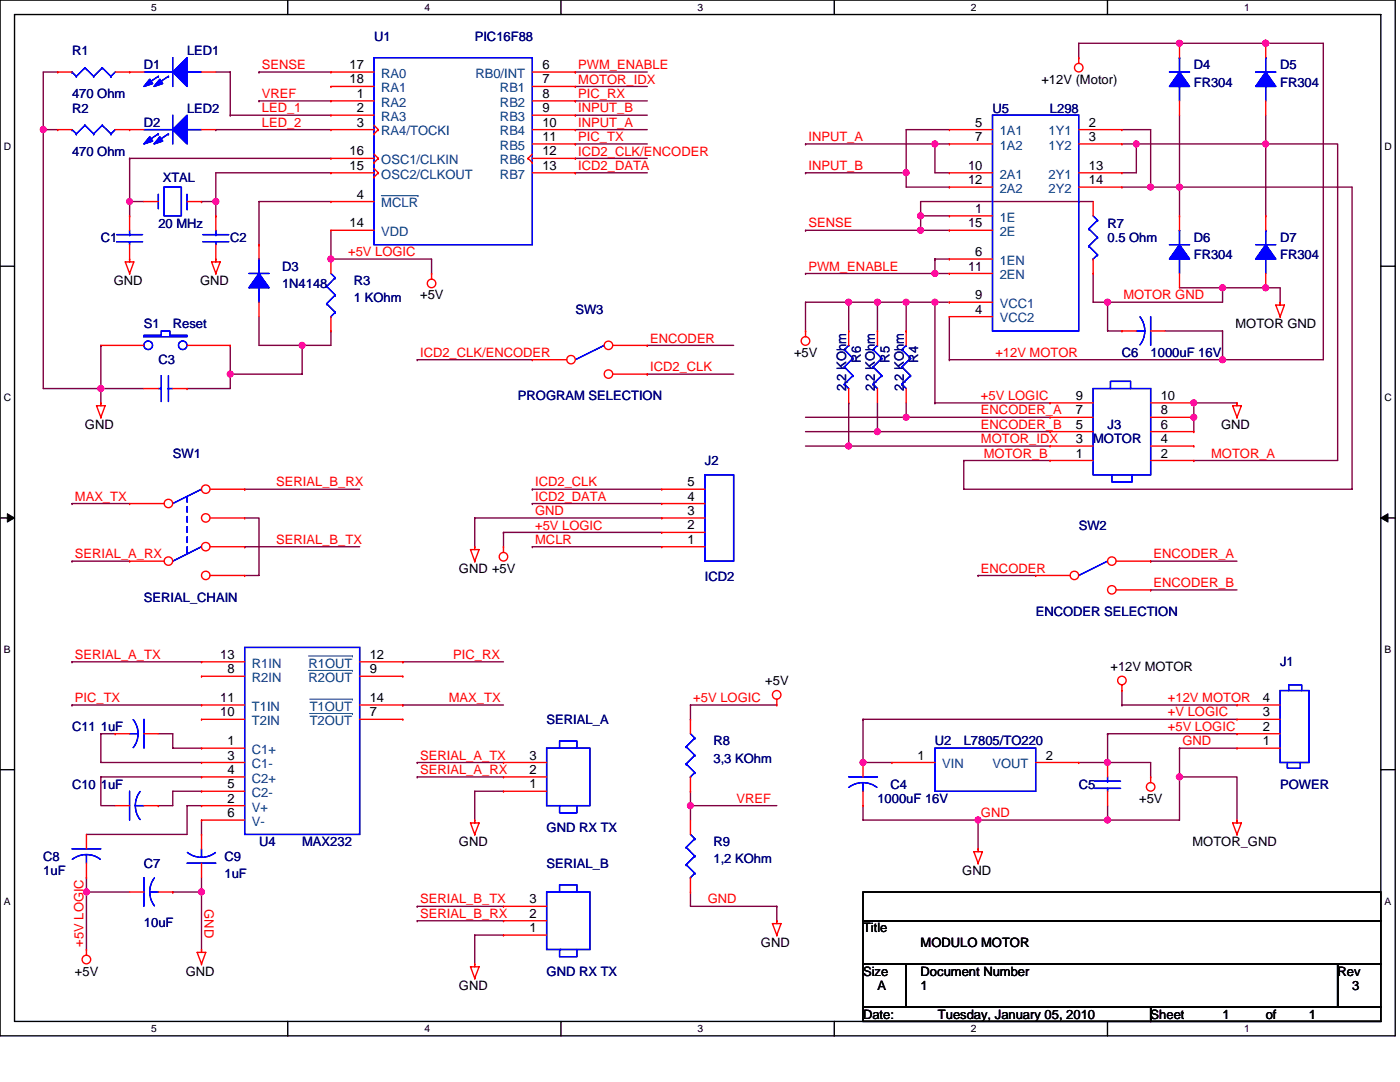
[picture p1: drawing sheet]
<svg xmlns="http://www.w3.org/2000/svg" width="279mm" height="216mm" viewBox="0 0 279 216" stroke-linecap="round" stroke-linejoin="round" font-family="sans-serif">
<path d="M0 0h278.4v206.7h-278.4zM2.9 2.9h272.7v200.9h-272.7z" fill="none" stroke="#000" stroke-width=".28"/>
<g fill="#fff">
<path d="M30.2 .3h1.1v2.3h-1.1z"/>
<path d="M30.2 204.1h1.1v2.3h-1.1z"/>
</g>
<path d="M57.4 0v2.9M57.4 203.8v2.9" fill="none" stroke="#000" stroke-width=".28"/>
<g fill="#fff">
<path d="M84.7 .3h1.1v2.3h-1.1z"/>
<path d="M84.7 204.1h1.1v2.3h-1.1z"/>
</g>
<path d="M112 0v2.9M112 203.8v2.9" fill="none" stroke="#000" stroke-width=".28"/>
<g fill="#fff">
<path d="M139.2 .3h1.2v2.3h-1.2z"/>
<path d="M139.2 204.1h1.2v2.3h-1.2z"/>
</g>
<path d="M166.5 0v2.9M166.5 203.8v2.9" fill="none" stroke="#000" stroke-width=".28"/>
<g fill="#fff">
<path d="M193.8 .3h1.1v2.3h-1.1z"/>
<path d="M193.8 204.1h1.1v2.3h-1.1z"/>
</g>
<path d="M221 0v2.9M221 203.8v2.9" fill="none" stroke="#000" stroke-width=".28"/>
<g fill="#fff">
<path d="M248.3 .3h1.1v2.3h-1.1z"/>
<path d="M248.3 204.1h1.1v2.3h-1.1z"/>
<path d="M.7 28h1.5v2.3h-1.5z"/>
<path d="M276.3 28h1.5v2.3h-1.5z"/>
<path d="M.7 78.2h1.5v2.3h-1.5z"/>
<path d="M276.3 78.2h1.5v2.3h-1.5z"/>
</g>
<path d="M0 53.1h2.9M275.6 53.1h2.8" fill="none" stroke="#000" stroke-width=".28"/>
<g fill="#fff">
<path d="M.7 128.5h1.4v2.2h-1.4z"/>
<path d="M276.3 128.5h1.4v2.2h-1.4z"/>
</g>
<path d="M0 103.4h2.9M275.6 103.4h2.8" fill="none" stroke="#000" stroke-width=".28"/>
<path d="M1.5 102.5l1.4 .9-1.4 .8zM275.6 103.4l1.4-.9v1.7z" fill="#000" stroke="#000" stroke-width=".2"/>
<g fill="#fff">
<path d="M.7 178.7h1.4v2.3h-1.4z"/>
<path d="M276.3 178.7h1.4v2.3h-1.4z"/>
</g>
<path d="M0 153.6h2.9M275.6 153.6h2.8M172.2 178h103.4v5.7h-103.4zM172.2 183.7h103.4v8.6h-103.4zM172.2 192.3h8.6v8.6h-8.6zM180.8 192.3h86.2v8.6h-86.2zM267 192.3h8.6v8.6h-8.6zM172.2 200.9h57.4v2.9h-57.4zM229.6 200.9h46v2.9h-46z" fill="none" stroke="#000" stroke-width=".28"/>
<g fill="none" stroke="#800040" stroke-width=".28">
<path d="M11.5 14.4h-2.9v11.5M43.1 14.4h2.9v8.6M51.7 14.4h.1M51.7 14.4h14.3M114.8 14.4h.1M114.8 17.3h.1M114.8 14.4h14.4M114.8 17.3h14.4M235.4 8.6h28.7v63.2h-74.6M235.4 8.6h.1M235.4 8.6h-20.1v2.9M252.6 8.6h.1"/>
<path d="M8.6 25.9v51.6h11.5v2.9M8.6 25.9h.1M8.6 25.9h2.9M25.9 31.6h40.1M25.9 31.6v8.6h2.8M25.9 31.6h.1M43.1 25.9h.1M43.1 25.9h22.9M46 23h.1M46 23h20M51.7 20.1h.1M51.7 20.1h14.3"/>
<path d="M66 34.5h-22.9v5.7M114.8 20.1h.1M114.8 23h.1M114.8 25.9h.1M114.8 28.7h.1M114.8 31.6h.1M114.8 34.5h.1M114.8 20.1h14.4M114.8 23h14.4M114.8 25.9h14.4M114.8 28.7h14.4M114.8 31.6h14.4"/>
<path d="M114.8 34.5h14.4M160.8 34.5h.1M160.8 28.7h.1M160.8 28.7h25.8M160.8 34.5h20M180.8 34.5v2.8h8.7M186.6 28.7h2.9M186.6 28.7v5.8h2.9M189.5 25.9h-8.7v8.6M223.9 25.9h5.7v11.4M223.9 37.3h5.7M223.9 28.7h2.9"/>
<path d="M226.8 28.7v5.8h-2.9M226.8 28.7h.1M226.8 28.7h25.8M229.6 37.3h40.2v60.3h-77.5v-5.7M229.6 37.3h.1M235.4 37.3v5.8M235.4 23v14.3M235.4 37.3h.1M252.6 28.7h14.4v63.2h-28.7M252.6 28.7v14.4M252.6 23v5.7M25.9 40.2v2.9"/>
<path d="M40.2 40.2h.1M40.2 40.2h2.9M43.1 40.2v2.9M66 46v5.7M66 51.7h20.1v2.9M66 40.2h-14.3v8.6M66 51.7h.1M160.8 54.6h.1M160.8 46h.1M160.8 46h28.7M160.8 54.6h25.8M183.7 43.1h.1"/>
<path d="M183.7 46h.1M183.7 43.1v2.9M183.7 43.1h5.8M186.6 51.7h2.9M186.6 51.7h.1M186.6 54.6h2.9M186.6 51.7v2.9M218.2 40.2h-34.5v2.9M218.2 54.6v5.7h2.8M235.4 57.4h8.6M244 57.4v2.9h-23M244 57.4h8.6"/>
<path d="M252.6 57.4h.1M252.6 57.4h2.9v2.9M20.1 68.9v8.6h8.6M20.1 68.9h.1M46 74.7v2.8h-8.7M46 74.7h.1M46 68.9v5.8M51.7 63.2v5.7h8.6v5.8h-14.3M60.3 68.9h.1M66 66v2.9h-5.7M83.3 71.8h.1M83.3 71.8h22.9"/>
<path d="M129.2 68.9h.1M129.2 74.7h.1M129.2 68.9h17.2M129.2 74.7h17.2M169.4 60.3h.1M169.4 60.3h5.7M169.4 60.3h-8.6v5.7M169.4 60.3v5.7M175.1 60.3h.1M175.1 60.3h5.7v5.7M175.1 60.3v5.7M180.8 60.3h.1"/>
<path d="M180.8 60.3h5.8M186.6 60.3h2.9M186.6 60.3h.1M186.6 60.3v20.1M189.5 63.2v8.6M189.5 71.8h.1M221 60.3h.1M221 60.3v5.7h2.9M232.5 66h11.5v5.8M244 71.8h.1M48.8 97.6h.1M48.8 97.6h23"/>
<path d="M106.2 97.6h.1M106.2 97.6h25.9M160.8 89h8.6M160.8 86.1h14.3M160.8 83.3h20M169.4 89h.1M169.4 80.4h.1M169.4 89h40.1M169.4 80.4v8.6M175.1 86.1h.1M175.1 80.4v5.7M175.1 86.1h34.4"/>
<path d="M180.8 83.3h.1M180.8 80.4v2.9M180.8 83.3h28.7M186.6 80.4h.1M186.6 80.4h22.9M192.3 91.9h.1M192.3 91.9h17.2M238.3 91.9h.1M238.3 83.3h.1M238.3 80.4h.1M238.3 80.4h8.6M238.3 80.4v5.7"/>
<path d="M14.4 100.5h.1M14.4 112h.1M14.4 100.5h11.5M14.4 112h11.5M48.8 109.1h.1M48.8 103.4h2.9v11.4h-2.9M48.8 109.1h23M94.7 103.4v5.7M94.7 103.4h.1M94.7 103.4h37.4M100.5 106.2h.1M100.5 106.2v2.9"/>
<path d="M100.5 106.2h31.6M106.2 100.5h.1M106.2 109.1h.1M106.2 100.5h25.9M106.2 109.1h25.9M195.2 114.8h.1M195.2 114.8h11.5M229.6 112h.1M229.6 117.7h.1M229.6 112h17.3M229.6 117.7h17.3M14.4 132.1h.1"/>
<path d="M14.4 132.1h25.8M80.4 132.1h.1M80.4 132.1h20.1M223.9 137.8v2.9M14.4 140.7h.1M14.4 140.7h25.8M23 146.4h-2.9v5.7h20.1M31.6 146.4h2.9v2.9h5.7M40.2 157.9h-5.7v2.9h-2.9M40.2 155h-20.1v5.8h2.9M80.4 140.7h.1M80.4 140.7h20.1"/>
<path d="M83.3 152.1h.1M83.3 155h.1M83.3 152.1h17.2M83.3 155h17.2M100.5 157.9h-5.8v5.7M137.8 157.9v2.9M137.8 143.5h.1M155 140.7h-17.2v2.8M172.2 143.5h.1M172.2 143.5v8.6h5.8M172.2 143.5h74.7M215.3 152.1h5.7"/>
<path d="M221 146.4h.1M221 152.1h8.6v2.9M221 146.4h25.9M221 146.4v5.7M223.9 140.7h.1M223.9 140.7h23M235.4 155v8.6h-14.4M235.4 155h.1M235.4 149.3h.1M235.4 149.3v5.7h11.5v8.6M235.4 149.3h11.5M17.3 178h.1"/>
<path d="M17.3 175.1v2.9h8.6M17.3 178v11.5M34.5 178h.1M34.5 178h5.7M40.2 163.6v2.9M40.2 160.8h-2.9v5.7h-20M40.2 178h.1M40.2 175.1v2.9M40.2 178v11.5M137.8 178v2.8h17.2M137.8 160.8h.1M137.8 160.8v2.8"/>
<path d="M137.8 160.8h17.2M172.2 160.8v2.8h23M195.2 163.6v5.8M195.2 163.6h.1M195.2 163.6h25.8M221 160.8v2.8M83.3 180.8h.1M83.3 183.7h.1M83.3 180.8h17.2M83.3 183.7h17.2M100.5 186.6h-5.8v5.7M155 180.8h.1"/>
<path d="M155 183.7h.1M155 180.8v2.9"/>
</g>
<g fill="#f0f" stroke="#f0f" stroke-width=".28">
<circle cx="25.9" cy="40.2" r=".57"/>
<circle cx="43.1" cy="40.2" r=".57"/>
<circle cx="60.3" cy="68.9" r=".57"/>
<circle cx="66" cy="51.7" r=".57"/>
<circle cx="45.9" cy="74.6" r=".57"/>
<circle cx="20.1" cy="77.5" r=".57"/>
<circle cx="8.6" cy="25.9" r=".57"/>
<circle cx="172.2" cy="152.1" r=".57"/>
<circle cx="221" cy="163.6" r=".57"/>
<circle cx="195.2" cy="163.6" r=".57"/>
<circle cx="235.4" cy="155" r=".57"/>
<circle cx="221" cy="152.1" r=".57"/>
<circle cx="252.6" cy="8.6" r=".57"/>
<circle cx="186.6" cy="54.6" r=".57"/>
<circle cx="183.7" cy="43.1" r=".57"/>
<circle cx="183.7" cy="45.9" r=".57"/>
<circle cx="175.1" cy="86.1" r=".57"/>
<circle cx="229.6" cy="37.3" r=".57"/>
<circle cx="244" cy="57.4" r=".57"/>
<circle cx="252.6" cy="57.4" r=".57"/>
<circle cx="180.8" cy="34.5" r=".57"/>
<circle cx="235.4" cy="8.6" r=".57"/>
<circle cx="221" cy="60.3" r=".57"/>
<circle cx="238.2" cy="83.3" r=".57"/>
<circle cx="238.2" cy="80.4" r=".57"/>
<circle cx="252.6" cy="28.7" r=".57"/>
<circle cx="226.8" cy="28.7" r=".57"/>
<circle cx="235.4" cy="37.3" r=".57"/>
<circle cx="244" cy="71.8" r=".57"/>
<circle cx="180.8" cy="83.3" r=".57"/>
<circle cx="186.6" cy="28.7" r=".57"/>
<circle cx="169.4" cy="89" r=".57"/>
<circle cx="169.4" cy="60.3" r=".57"/>
<circle cx="175.1" cy="60.3" r=".57"/>
<circle cx="186.6" cy="60.3" r=".57"/>
<circle cx="180.8" cy="60.3" r=".57"/>
<circle cx="17.2" cy="178" r=".57"/>
<circle cx="40.2" cy="178" r=".57"/>
<circle cx="137.8" cy="160.7" r=".57"/>
</g>
<g fill="none" stroke="#f00" stroke-width=".28">
<path d="M215.3 11.5h.1M215.3 11.5v1.2M25 52.3h1.7l-.8 2.3zM25.9 54.6h.1M25.9 51.7h.1M25.9 51.7v.6M28.7 40.2h2.9M37.3 40.2h2.9M40.2 40.2h.1M42.2 52.3h1.7l-.8 2.3zM43.1 54.6h.1M43.1 51.7h.1"/>
<path d="M43.1 51.7v.6M86.1 54.6h.1M86.1 54.6v1.1M160.8 66h.1M160.8 66v1.2M169.4 77.5v2.9M169.4 66h.1M169.4 66v2.9M223.9 66h.1M223.9 66h2.9M229.6 66h2.9M254.6 60.9h1.7l-.8 2.3z"/>
<path d="M255.5 63.2h.1M255.5 60.3h.1M255.5 60.3v.6M19.3 81h1.7l-.9 2.3zM20.1 83.3h.1M20.1 80.4h.1M20.1 80.4v.6M246 81h1.7l-.8 2.3zM246.9 83.3h.1M246.9 80.4h.1M246.9 80.4v.6M93.9 109.7h1.7l-.9 2.3z"/>
<path d="M94.7 112h.1M94.7 109.1h.1M94.7 109.1v.6M100.5 109.1h.1M100.5 109.1v1.1M155 139.5v1.2M223.9 137.8h.1M223.9 136.7v1.1M155 140.7h.1M178 152.1h.1M178 152.1h8.6M206.7 152.1h8.6"/>
<path d="M215.3 152.1h.1M229.6 155h.1M229.6 155v1.2M40.2 172.2v2.9M40.2 166.5h.1M40.2 166.5v2.9M93.9 164.2h1.7l-.9 2.3zM94.7 166.5h.1M94.7 163.6h.1M94.7 163.6v.6M194.4 169.9h1.7l-.9 2.3zM195.2 172.2h.1"/>
<path d="M195.2 169.4h.1M195.2 169.4v.5M246 164.2h1.7l-.8 2.3zM246.9 166.5h.1M246.9 163.6h.1M246.9 163.6v.6M17.3 189.5h.1M17.3 189.5v1.1M39.3 190h1.8l-.9 2.3zM40.2 192.3h.1M40.2 189.5h.1M40.2 189.5v.5"/>
<path d="M93.9 192.9h1.7l-.9 2.3zM94.7 195.2h.1M94.7 192.3h.1M94.7 192.3v.6M154.2 184.3h1.7l-.9 2.3zM155 186.6h.1M155 183.7h.1M155 183.7v.6"/>
<circle cx="215.3" cy="13.5" r=".85"/>
<circle cx="86.1" cy="56.6" r=".85"/>
<circle cx="160.8" cy="68" r=".86"/>
<circle cx="100.5" cy="111.1" r=".85"/>
<circle cx="155" cy="138.6" r=".85"/>
<circle cx="223.9" cy="135.8" r=".85"/>
<circle cx="229.6" cy="157" r=".85"/>
<circle cx="17.2" cy="191.5" r=".86"/>
</g>
<g fill="none" stroke="#00f" stroke-width=".28">
<path d="M31.6 38.8v2.9M32.7 37.3h3.5v5.8h-3.5zM37.3 38.8v2.9M37.3 41.7h.1M120.6 68.9h.1M120.6 68.9l-5.8 2.9M168.5 76.7h.1M168.5 73.2h.1M168.5 69.8h.1M168.5 76.7l.9 .8M168.5 73.2l1.7 1.8M168.5 69.8l1.7 1.7"/>
<path d="M169.4 68.9h.1M169.4 68.9l-.9 .9M170.2 75h.1M170.2 71.5h.1M170.2 75l-1.7 1.7M170.2 71.5l-1.7 1.7M226.8 66h1.7M227.5 63.2a4.5 4.5 0 0 1 0 5.6M229.6 63.2v5.7M186.6 149.3h20.1v8.6h-20.1zM37.3 172.2h5.8M37.4 170.1l1.3 .7 1.5 .3"/>
<path d="M40.2 169.4v1.7M43 170.1l-1.3 .7-1.5 .3"/>
</g>
<circle cx="114" cy="71.8" r=".84" fill="#fff" stroke="#f00" stroke-width=".28"/>
<path d="M106.2 71.8h.1M106.2 71.8h6.9" fill="none" stroke="#f00" stroke-width=".28"/>
<circle cx="121.4" cy="68.9" r=".84" fill="#fff" stroke="#f00" stroke-width=".28"/>
<path d="M122.3 68.9h6.9M129.2 68.9h.1" fill="none" stroke="#f00" stroke-width=".28"/>
<circle cx="121.4" cy="74.6" r=".84" fill="#fff" stroke="#f00" stroke-width=".28"/>
<g fill="none" stroke="#f00" stroke-width=".28">
<path d="M122.3 74.7h6.9M129.2 74.7h.1M175.1 77.5v2.9M175.1 66h.1M175.1 66v2.9M132.1 97.6h.1M132.1 97.6h8.6M132.1 109.1h.1M132.1 106.2h.1M132.1 103.4h.1M132.1 100.5h.1M132.1 109.1h8.6"/>
<path d="M132.1 106.2h8.6M132.1 103.4h8.6M132.1 100.5h8.6M23 160.8h2.9M28.7 160.8h2.9M31.6 160.8h.1"/>
</g>
<g fill="none" stroke="#00f" stroke-width=".28">
<path d="M174.2 76.7h.1M174.2 73.2h.1M174.2 69.8h.1M174.2 76.7l.9 .8M174.2 73.2l1.8 1.8M174.2 69.8l1.8 1.7M175.1 68.9h.1M175.1 68.9l-.9 .9M176 75h.1M176 71.5h.1M176 75l-1.8 1.7M176 71.5l-1.8 1.7"/>
<path d="M37.3 99.1v1.1M40.2 97.6h.1M40.2 97.6l-5.7 2.9M140.7 94.7h5.7v17.3h-5.7zM37.3 101.1v1.1M37.3 103.1v1.1M37.3 105.1v1.1M37.3 107.1v1.1M37.3 110.2h.1M37.3 109.1v1.1M40.2 109.1h.1M40.2 109.1l-5.7 2.9"/>
<path d="M25.9 157.9v5.7M28 157.9l-.8 1.4-.2 1.4M27 160.8h1.7M27 160.7l.2 1.5 .8 1.3"/>
</g>
<circle cx="33.6" cy="100.5" r=".84" fill="#fff" stroke="#f00" stroke-width=".28"/>
<path d="M25.9 100.5h.1M25.9 100.5h6.9" fill="none" stroke="#f00" stroke-width=".28"/>
<circle cx="41.1" cy="97.6" r=".84" fill="#fff" stroke="#f00" stroke-width=".28"/>
<path d="M41.9 97.6h6.9M48.8 97.6h.1" fill="none" stroke="#f00" stroke-width=".28"/>
<circle cx="41.1" cy="103.3" r=".84" fill="#fff" stroke="#f00" stroke-width=".28"/>
<path d="M41.9 103.4h6.9M48.8 103.4h.1" fill="none" stroke="#f00" stroke-width=".28"/>
<circle cx="33.6" cy="112" r=".84" fill="#fff" stroke="#f00" stroke-width=".28"/>
<path d="M25.9 112h.1M25.9 112h6.9" fill="none" stroke="#f00" stroke-width=".28"/>
<circle cx="41.1" cy="109.1" r=".84" fill="#fff" stroke="#f00" stroke-width=".28"/>
<path d="M41.9 109.1h6.9M48.8 109.1h.1" fill="none" stroke="#f00" stroke-width=".28"/>
<circle cx="41.1" cy="114.8" r=".84" fill="#fff" stroke="#f00" stroke-width=".28"/>
<g fill="none" stroke="#f00" stroke-width=".28">
<path d="M11.5 14.4h.1M11.5 14.4h2.9M23 14.4h2.9M66 14.4h.1M66 17.3h.1M66 14.4h8.7M66 17.3h8.7M106.2 14.4h8.6M106.2 17.3h8.6M114.8 14.4h.1M114.8 17.3h.1M235.4 8.6h.1"/>
<path d="M235.4 8.6v2.9M252.6 8.6h.1M252.6 8.6v2.9M11.5 25.9h.1M11.5 25.9h2.9M23 25.9h2.9M25.9 25.9h.1M25.9 25.9h2.8M40.2 25.9h2.9M66 34.5h.1M66 31.6h.1M66 20.1h.1"/>
<path d="M66 23h.1M66 25.9h.1M66 25.9h8.7M66 34.5h8.7M66 31.6h8.7M66 20.1h8.7M66 23h8.7M74.7 35.3h.1M74.7 32.4h.1M74.7 26.7h.1M74.7 33.6l.8 .9M74.7 30.8l.8 .8"/>
<path d="M74.7 25l.8 .9M75.5 34.5h.1M75.5 31.6h.1M75.5 25.9h.1M75.5 34.5l-.8 .8M75.5 31.6l-.8 .8M75.5 25.9l-.8 .8M105.4 31.6h.1M105.4 31.6l.8 .8M106.2 32.4h.1M106.2 25.9h8.6M106.2 34.5h8.6"/>
<path d="M106.2 31.6h8.6M106.2 20.1h8.6M106.2 23h8.6M106.2 28.7h8.6M106.2 30.8l-.8 .8M114.8 20.1h.1M114.8 23h.1M114.8 25.9h.1M114.8 28.7h.1M114.8 31.6h.1M114.8 34.5h.1M235.4 20.1v2.9"/>
<path d="M252.6 20.1v2.9M25.9 48.8v2.9M25.9 43.1h.1M25.9 43.1v2.9M43.1 48.8v2.9M43.1 43.1h.1M43.1 43.1v2.9M51.7 48.8h.1M51.7 48.8v2.9M66 51.7v2.9M66 46h.1M66 40.2h.1"/>
<path d="M66 46h8.7M66 40.2h8.7M218.2 40.2v2.9M218.2 54.6h.1M218.2 51.7v2.9M235.4 54.6v2.8M235.4 43.1h.1M235.4 43.1v2.9M252.6 54.6v2.8M252.6 43.1h.1M252.6 43.1v2.9M28.7 77.5h2.9"/>
<path d="M34.5 77.5h2.8M37.3 77.5h.1M51.7 60.3v2.9M66 66h.1M66 63.2v2.8M180.8 77.5v2.9M180.8 66h.1M180.8 66v2.9M209.5 91.9h.1M209.5 89h.1M209.5 86.1h.1M209.5 83.3h.1"/>
<path d="M209.5 80.4h.1M209.5 91.9h8.7M209.5 89h8.7M209.5 86.1h8.7M209.5 83.3h8.7M209.5 80.4h8.7M229.6 91.9h8.7M229.6 89h8.7M229.6 86.1h8.7M229.6 83.3h8.7M229.6 80.4h8.7M238.3 91.9h.1"/>
<path d="M238.3 89h.1M238.3 86.1h.1M238.3 83.3h.1M238.3 80.4h.1M41.9 114.8h6.9M48.8 114.8h.1M40.2 132.1h.1M40.2 134.9h.1M40.2 132.1h8.6M40.2 134.9h8.6M71.8 132.1h8.6M71.8 134.9h8.6"/>
<path d="M80.4 132.1h.1M80.4 134.9h.1M23 146.4h.1M23 146.4h2.9M28.7 146.4h2.9M40.2 149.3h.1M40.2 152.1h.1M40.2 155h.1M40.2 157.9h.1M40.2 140.7h.1M40.2 143.5h.1M40.2 149.3h8.6"/>
<path d="M40.2 143.5h8.6M40.2 140.7h8.6M40.2 152.1h8.6M40.2 155h8.6M40.2 157.9h8.6M71.8 143.5h8.6M71.8 140.7h8.6M80.4 140.7h.1M80.4 143.5h.1M100.5 157.9h.1M100.5 155h.1M100.5 152.1h.1"/>
<path d="M100.5 152.1h8.6M100.5 155h8.6M100.5 157.9h8.6M172.2 152.1v2.9M172.2 157.9v2.9M221 157.9v2.9M221 152.1h.1M221 152.1v2.9M246.9 149.3h.1M246.9 146.4h.1M246.9 143.5h.1M246.9 140.7h.1"/>
<path d="M246.9 146.4h8.6M246.9 149.3h8.6M246.9 143.5h8.6M246.9 140.7h8.6M17.3 166.5v2.9M17.3 175.1h.1M17.3 172.2v2.9M25.9 178h2.8M31.6 178h2.9M34.5 178h.1M40.2 160.8h.1M40.2 163.6h.1"/>
<path d="M40.2 160.8h8.6M40.2 163.6h8.6M172.2 160.8h.1M100.5 186.6h.1M100.5 183.7h.1M100.5 180.8h.1M100.5 186.6h8.6M100.5 183.7h8.6M100.5 180.8h8.6"/>
</g>
<g fill="none" stroke="#00f" stroke-width=".28">
<path d="M14.4 14.4h.1M14.4 14.4l.8 .8M15.2 15.2h.1M17 13.5h.1M17 13.5l1.7 1.7M17 13.5l-1.8 1.7M18.7 15.2h.1M20.4 13.5h.1M20.4 13.5l1.7 1.7M20.4 13.5l-1.7 1.7M22.1 15.2h.1M23 14.4l-.9 .8"/>
<path d="M74.7 11.5h31.5v37.3h-31.5zM233.4 14.4h4M235.4 17.3v2.8M235.4 11.5h.1M235.4 11.5v2.9M250.6 14.4h4M252.6 17.3v2.8M252.6 11.5h.1M252.6 11.5v2.9M14.4 25.9h.1M14.4 25.9l.8 .8M15.2 26.7h.1"/>
<path d="M17 25h.1M17 25l1.7 1.7M17 25l-1.8 1.7M18.7 26.7h.1M20.4 25h.1M20.4 25l1.7 1.7M20.4 25l-1.7 1.7M22.1 26.7h.1M23 25.9l-.9 .8M28.7 25.9h5.8M31.6 26.7h.1M31.6 26.7l-2.6 1.7"/>
<path d="M33.6 26.7h.1M33.6 26.7l-2.6 1.7M34.5 23v5.7M37.3 25.9h2.9M23.3 46.8h5.1M23.3 48.2h5.1M25.9 48.2v.6M25.9 46.8h.1M25.9 46v.8M40.5 46.8h5.2M40.5 48.2h5.2M43.1 48.2v.6"/>
<path d="M43.1 46.8h.1M43.1 46v.8M49.7 54.6h4M51.7 57.4v2.9M51.7 51.7h.1M51.7 51.7v2.9M65.2 57.1h.1M65.2 57.1l1.7 1.8M66 54.6l.9 .8M66.9 55.4h.1M66.9 58.9h.1M66.9 55.4l-1.7 1.7"/>
<path d="M66.9 58.9l-1.7 1.7M217.3 45.7h.1M217.3 49.1h.1M217.3 45.7l1.7 1.7M217.3 49.1l1.7 1.7M218.2 51.7h.1M218.2 43.1l.8 .8M219 43.9h.1M219 47.4h.1M219 50.8h.1M219 43.9l-1.7 1.8M219 47.4l-1.7 1.7"/>
<path d="M219 50.8l-.8 .9M233.4 48.8h4M235.4 51.7v2.9M235.4 46h.1M235.4 46v2.8M250.6 48.8h4M252.6 51.7v2.9M252.6 46h.1M252.6 46v2.8M31.6 77.5h.6M32.2 75v5.1M33.6 75v5.1"/>
<path d="M33.6 77.5h.1M33.6 77.5h.9M65.2 60.6h.1M65.2 60.6l1.7 1.7M66 63.2h.1M66.9 62.3h.1M66.9 62.3l-.9 .9M180 76.7h.1M180 73.2h.1M180 69.8h.1M180 76.7l.8 .8M180 73.2l1.7 1.8"/>
<path d="M180 69.8l1.7 1.7M180.8 68.9h.1M180.8 68.9l-.8 .9M181.7 75h.1M181.7 71.5h.1M181.7 75l-1.7 1.7M181.7 71.5l-1.7 1.7M218.2 77.5h11.4v17.2h-11.4zM221.6 77.5v-1.4h4v1.4M221.9 94.7v1.5h4v-1.5M221 112h.1M221 112l-5.7 2.8"/>
<path d="M48.8 129.2h23v37.3h-23zM255.5 137.8h5.7v14.3h-5.7zM257.2 137.8v-1.1h2.6v1.1M25.9 146.4h1.7M26.6 143.6a4.5 4.5 0 0 1 0 5.6M28.7 143.5v5.8M109.1 149.3h8.6v11.5h-8.6zM111.7 149.3v-1.5h3.4v1.5h-.3M169.4 155h5.7M172.2 156.2l1.5 .2 1.3 .7M172.2 156.2l-1.5 .2-1.3 .7M172.2 156.2v1.7"/>
<path d="M218.5 155.9h5.1M218.5 157.3h5.1M221 157.3v.6M221 155.9h.1M221 155v.9M256.9 152.1v1.2h2.6v-1.2M14.4 169.4h5.7M14.4 171.5a4.6 4.6 0 0 1 5.6 0M17.3 170.5v1.7M28.7 175.1v5.7M29.9 178h1.7M29.9 178l.2 1.4 .7 1.3"/>
<path d="M30.8 175.2l-.7 1.3-.2 1.5M109.1 178h8.6v11.5h-8.6zM111.7 178v-1.4h3.4v1.4h-.3M112 160.8h-.3v1.4h3.4v-1.4M112 189.5h-.3v1.4h3.4v-1.4"/>
</g>
<g fill="#00f" stroke="#00f" stroke-width=".28">
<path d="M252.6 14.4l2 2.9h-4z" fill-rule="evenodd"/>
<path d="M252.6 14.4l2 2.9h-4z" fill-rule="evenodd"/>
<path d="M252.6 48.8l2 2.9h-4z" fill-rule="evenodd"/>
<path d="M252.6 48.8l2 2.9h-4z" fill-rule="evenodd"/>
<path d="M235.4 14.4l2 2.9h-4z" fill-rule="evenodd"/>
<path d="M235.4 14.4l2 2.9h-4z" fill-rule="evenodd"/>
<path d="M51.7 54.6l2 2.8h-4z" fill-rule="evenodd"/>
<path d="M51.7 54.6l2 2.8h-4z" fill-rule="evenodd"/>
<path d="M37.3 23v5.7l-2.8-2.8z" fill-rule="evenodd"/>
<path d="M31.9 27.3l.6 .9-1.8 .5z" fill-rule="evenodd"/>
<path d="M29.9 27.3l.6 .9-1.8 .5z" fill-rule="evenodd"/>
<path d="M37.3 23v5.7l-2.8-2.8z" fill-rule="evenodd"/>
<path d="M31.9 27.3l.6 .9-1.8 .5z" fill-rule="evenodd"/>
<path d="M29.9 27.3l.6 .9-1.8 .5z" fill-rule="evenodd"/>
<path d="M235.4 48.8l2 2.9h-4z" fill-rule="evenodd"/>
<path d="M235.4 48.8l2 2.9h-4z" fill-rule="evenodd"/>
</g>
<path d="M76.1 39.1h7.3M83.4 39.1h.1M61.6 130.9h8.7M61.6 133.8h8.7M61.8 139.5h8.5M70.3 130.9h.1M70.3 133.8h.1M70.3 139.5h.1M61.8 142.4h8.5M70.3 142.4h.1" fill="none" stroke="#004080" stroke-width=".2"/>
<circle cx="214.4" cy="114.8" r=".84" fill="#fff" stroke="#f00" stroke-width=".28"/>
<path d="M206.7 114.8h.1M206.7 114.8h6.9" fill="none" stroke="#f00" stroke-width=".28"/>
<circle cx="221.9" cy="112" r=".84" fill="#fff" stroke="#f00" stroke-width=".28"/>
<path d="M222.8 112h6.8M229.6 112h.1" fill="none" stroke="#f00" stroke-width=".28"/>
<circle cx="221.9" cy="117.7" r=".84" fill="#fff" stroke="#f00" stroke-width=".28"/>
<g fill="none" stroke="#f00" stroke-width=".28">
<path d="M25.9 14.4h.1M25.9 14.4h2.8M40.2 14.4h2.9M189.5 25.9h.1M189.5 28.7h.1M189.5 34.5h.1M189.5 37.3h.1M189.5 25.9h8.6M189.5 28.7h8.6M189.5 34.5h8.6M189.5 37.3h8.6M215.3 25.9h8.6"/>
<path d="M215.3 28.7h8.6M215.3 34.5h8.6M215.3 37.3h8.6M223.9 25.9h.1M223.9 28.7h.1M223.9 34.5h.1M223.9 37.3h.1M189.5 51.7h.1M189.5 54.6h.1M189.5 43.1h.1M189.5 46h.1M189.5 51.7h8.6"/>
<path d="M189.5 54.6h8.6M189.5 43.1h8.6M189.5 46h8.6M20.1 68.9h8.6M37.3 68.9h8.7M46 68.9h.1M189.5 60.3h.1M189.5 63.2h.1M189.5 60.3h8.6M189.5 63.2h8.6M222.8 117.7h6.8M229.6 117.7h.1"/>
<path d="M137.8 143.5v2.9M137.8 157.9h.1M137.8 155v2.9M137.8 163.6v2.9M137.8 178h.1M137.8 175.1v2.9"/>
</g>
<g fill="none" stroke="#00f" stroke-width=".28">
<path d="M28.7 14.4h5.8M31.6 15.2h.1M31.6 15.2l-2.6 1.8M33.6 15.2h.1M33.6 15.2l-2.6 1.8M34.5 11.5v5.8M37.3 14.4h2.9M198.1 23h17.2v43h-17.2zM28.7 66.9h3.5v-.9h1.7v.9h3.4v.3h-8.6zM136.9 149h.1M136.9 152.4h.1M136.9 149l1.8 1.7"/>
<path d="M136.9 152.4l1.8 1.8M137.8 155h.1M137.8 146.4l.9 .9M138.7 147.3h.1M138.7 150.7h.1M138.7 154.2h.1M138.7 147.3l-1.8 1.7M138.7 150.7l-1.8 1.7M138.7 154.2l-.9 .8M136.9 169.1h.1M136.9 172.5h.1M136.9 169.1l1.8 1.7"/>
<path d="M136.9 172.5l1.8 1.7M137.8 175.1h.1M137.8 166.5l.9 .9M138.7 167.4h.1M138.7 170.8h.1M138.7 174.2h.1M138.7 167.4l-1.8 1.7M138.7 170.8l-1.8 1.7M138.7 174.2l-.9 .9"/>
<circle cx="29.6" cy="68.9" r=".85"/>
<circle cx="36.5" cy="68.9" r=".85"/>
</g>
<g fill="#00f" stroke="#00f" stroke-width=".28">
<path d="M37.3 11.5v5.8l-2.8-2.9z" fill-rule="evenodd"/>
<path d="M31.9 15.8l.6 .9-1.8 .6z" fill-rule="evenodd"/>
<path d="M29.9 15.8l.6 .9-1.8 .6z" fill-rule="evenodd"/>
<path d="M37.3 11.5v5.8l-2.8-2.9z" fill-rule="evenodd"/>
<path d="M31.9 15.8l.6 .9-1.8 .6z" fill-rule="evenodd"/>
<path d="M29.9 15.8l.6 .9-1.8 .6z" fill-rule="evenodd"/>
</g>
<g fill="#f0f" stroke="#f0f" stroke-width=".28">
<circle cx="25.9" cy="40.2" r=".57"/>
<circle cx="43.1" cy="40.2" r=".57"/>
<circle cx="60.3" cy="68.9" r=".57"/>
<circle cx="66" cy="51.7" r=".57"/>
<circle cx="45.9" cy="74.6" r=".57"/>
<circle cx="20.1" cy="77.5" r=".57"/>
<circle cx="8.6" cy="25.9" r=".57"/>
<circle cx="172.2" cy="152.1" r=".57"/>
<circle cx="221" cy="163.6" r=".57"/>
<circle cx="195.2" cy="163.6" r=".57"/>
<circle cx="235.4" cy="155" r=".57"/>
<circle cx="221" cy="152.1" r=".57"/>
<circle cx="252.6" cy="8.6" r=".57"/>
<circle cx="186.6" cy="54.6" r=".57"/>
<circle cx="183.7" cy="43.1" r=".57"/>
<circle cx="183.7" cy="45.9" r=".57"/>
<circle cx="175.1" cy="86.1" r=".57"/>
<circle cx="229.6" cy="37.3" r=".57"/>
<circle cx="244" cy="57.4" r=".57"/>
<circle cx="252.6" cy="57.4" r=".57"/>
<circle cx="180.8" cy="34.5" r=".57"/>
<circle cx="235.4" cy="8.6" r=".57"/>
<circle cx="221" cy="60.3" r=".57"/>
<circle cx="238.2" cy="83.3" r=".57"/>
<circle cx="238.2" cy="80.4" r=".57"/>
<circle cx="252.6" cy="28.7" r=".57"/>
<circle cx="226.8" cy="28.7" r=".57"/>
<circle cx="235.4" cy="37.3" r=".57"/>
<circle cx="244" cy="71.8" r=".57"/>
<circle cx="180.8" cy="83.3" r=".57"/>
<circle cx="186.6" cy="28.7" r=".57"/>
<circle cx="169.4" cy="89" r=".57"/>
<circle cx="169.4" cy="60.3" r=".57"/>
<circle cx="175.1" cy="60.3" r=".57"/>
<circle cx="186.6" cy="60.3" r=".57"/>
<circle cx="180.8" cy="60.3" r=".57"/>
<circle cx="17.2" cy="178" r=".57"/>
<circle cx="40.2" cy="178" r=".57"/>
<circle cx="137.8" cy="160.7" r=".57"/>
</g>
<g font-size="2.6" fill="#000080">
<text x="14.4" y="11">R1</text>
<text x="37.3" y="11">LED1</text>
<text x="74.7" y="8.1">U1</text>
<text x="94.7" y="8.1">PIC16F88</text>
<text x="28.7" y="13.8">D1</text>
<text x="238.3" y="13.8">D4</text>
<text x="238.3" y="17.3">FR304</text>
<text x="255.5" y="13.8">D5</text>
<text x="255.5" y="17.3">FR304</text>
<text x="14.4" y="22.5">R2</text>
<text x="14.4" y="19.6">470 Ohm</text>
<text x="37.3" y="22.5">LED2</text>
<text x="198.1" y="22.5">U5</text>
<text x="209.5" y="22.5">L298</text>
<text x="28.7" y="25.3">D2</text>
<text x="14.4" y="31.1">470 Ohm</text>
<text x="32.5" y="36.2">XTAL</text>
<text x="31.6" y="45.4">20 MHz</text>
<text x="221" y="45.4">R7</text>
<text x="20.1" y="48.3">C1</text>
<text x="46" y="48.3">C2</text>
<text x="221" y="48.3">0.5 Ohm</text>
<text x="238.3" y="48.3">D6</text>
<text x="238.3" y="51.7">FR304</text>
<text x="255.5" y="48.3">D7</text>
<text x="255.5" y="51.7">FR304</text>
<text x="56.3" y="54">D3</text>
<text x="56.3" y="57.5">1N4148</text>
<text x="70.6" y="56.9">R3</text>
<text x="28.7" y="65.5">S1</text>
<text x="34.5" y="65.5">Reset</text>
<text x="70.6" y="60.3">1 KOhm</text>
<text x="114.8" y="62.6">SW3</text>
<text x="223.9" y="71.2">C6</text>
<text x="229.6" y="71.2">1000uF 16V</text>
<text x="31.6" y="72.7">C3</text>
<text x="171.8" y="72.4" transform="rotate(-90 171.8 72.4)">R6</text>
<text x="177.5" y="72.4" transform="rotate(-90 177.5 72.4)">R5</text>
<text x="183.2" y="72.4" transform="rotate(-90 183.2 72.4)">R4</text>
<text x="103.4" y="79.9">PROGRAM SELECTION</text>
<text x="168.9" y="78.1" transform="rotate(-90 168.9 78.1)">2,2 KOhm</text>
<text x="174.6" y="78.1" transform="rotate(-90 174.6 78.1)">2,2 KOhm</text>
<text x="180.4" y="78.1" transform="rotate(-90 180.4 78.1)">2,2 KOhm</text>
<text x="218.2" y="88.5">MOTOR</text>
<text x="221" y="85.6">J3</text>
<text x="34.5" y="91.3">SW1</text>
<text x="140.7" y="92.8">J2</text>
<text x="215.3" y="105.7">SW2</text>
<text x="140.7" y="116">ICD2</text>
<text x="28.7" y="120">SERIAL_CHAIN</text>
<text x="206.7" y="122.9">ENCODER SELECTION</text>
<text x="255.5" y="132.9">J1</text>
<text x="14.4" y="145.9">C11 1uF</text>
<text x="109.1" y="144.4">SERIAL_A</text>
<text x="142.4" y="148.7">R8</text>
<text x="186.6" y="148.7">U2</text>
<text x="192.3" y="148.7">L7805/TO220</text>
<text x="142.4" y="152.2">3,3 KOhm</text>
<text x="14.4" y="157.4">C10 1uF</text>
<text x="175.1" y="160.2">1000uF 16V</text>
<text x="177.7" y="157.4">C4</text>
<text x="215.3" y="157.4">C5</text>
<text x="255.5" y="157.4">POWER</text>
<text x="109.1" y="166">GND RX TX</text>
<text x="8.6" y="171.7">C8</text>
<text x="28.7" y="173.1">C7</text>
<text x="44.8" y="171.7">C9</text>
<text x="51.7" y="168.8">U4</text>
<text x="60.3" y="168.8">MAX232</text>
<text x="109.1" y="173.1">SERIAL_B</text>
<text x="142.4" y="168.8">R9</text>
<text x="142.4" y="172.3">1,2 KOhm</text>
<text x="8.6" y="174.6">1uF</text>
<text x="44.8" y="175.2">1uF</text>
<text x="28.7" y="184.9">10uF</text>
<text x="109.1" y="194.7">GND RX TX</text>
</g>
<g font-size="2.6" fill="#f00">
<text x="52.3" y="13.8">SENSE</text>
<text x="115.4" y="13.8">PWM_ENABLE</text>
<text x="115.4" y="16.7">MOTOR_IDX</text>
<text x="52.3" y="19.6">VREF</text>
<text x="52.3" y="22.4">LED_1</text>
<text x="115.4" y="19.6">PIC_RX</text>
<text x="115.4" y="22.4">INPUT_B</text>
<text x="52.3" y="25.3">LED_2</text>
<text x="115.4" y="25.3">INPUT_A</text>
<text x="115.4" y="28.2">PIC_TX</text>
<text x="161.3" y="28.2">INPUT_A</text>
<text x="115.4" y="31">ICD2_CLK/ENCODER</text>
<text x="115.4" y="33.9">ICD2_DATA</text>
<text x="161.3" y="33.9">INPUT_B</text>
<text x="161.3" y="45.4">SENSE</text>
<text x="69.5" y="51.1">+5V LOGIC</text>
<text x="161.3" y="54">PWM_ENABLE</text>
<text x="224.2" y="59.7">MOTOR GND</text>
<text x="83.8" y="71.2">ICD2_CLK/ENCODER</text>
<text x="129.8" y="68.3">ENCODER</text>
<text x="198.6" y="71.2">+12V MOTOR</text>
<text x="129.8" y="74.1">ICD2_CLK</text>
<text x="195.8" y="79.8">+5V LOGIC</text>
<text x="195.8" y="82.7">ENCODER_A</text>
<text x="195.8" y="85.6">ENCODER_B</text>
<text x="195.8" y="88.4">MOTOR_IDX</text>
<text x="196.3" y="91.3">MOTOR_B</text>
<text x="241.7" y="91.3">MOTOR_A</text>
<text x="14.9" y="99.9">MAX_TX</text>
<text x="55.1" y="97">SERIAL_B_RX</text>
<text x="106.8" y="97">ICD2_CLK</text>
<text x="106.8" y="99.9">ICD2_DATA</text>
<text x="106.8" y="105.7">+5V LOGIC</text>
<text x="106.8" y="102.8">GND</text>
<text x="14.9" y="111.4">SERIAL_A_RX</text>
<text x="55.1" y="108.5">SERIAL_B_TX</text>
<text x="106.8" y="108.5">MCLR</text>
<text x="230.2" y="111.4">ENCODER_A</text>
<text x="195.8" y="114.3">ENCODER</text>
<text x="230.2" y="117.1">ENCODER_B</text>
<text x="14.9" y="131.5">SERIAL_A_TX</text>
<text x="90.4" y="131.5">PIC_RX</text>
<text x="14.9" y="140.1">PIC_TX</text>
<text x="89.6" y="140.1">MAX_TX</text>
<text x="138.4" y="140.1">+5V LOGIC</text>
<text x="233.1" y="143">+V LOGIC</text>
<text x="233.1" y="140.1">+12V MOTOR</text>
<text x="233.1" y="145.8">+5V LOGIC</text>
<text x="236" y="148.7">GND</text>
<text x="83.8" y="151.6">SERIAL_A_TX</text>
<text x="83.8" y="154.5">SERIAL_A_RX</text>
<text x="147" y="160.2">VREF</text>
<text x="195.8" y="163.1">GND</text>
<text x="40.8" y="181.4" transform="rotate(90 40.8 181.4)">GND</text>
<text x="83.8" y="180.3">SERIAL_B_TX</text>
<text x="83.8" y="183.2">SERIAL_B_RX</text>
<text x="141.2" y="180.3">GND</text>
<text x="16.7" y="188.9" transform="rotate(-90 16.7 188.9)">+5V LOGIC</text>
</g>
<g font-size="2.6">
<text x="69.8" y="13.8">17</text>
<text x="69.8" y="16.7">18</text>
<text x="108.2" y="13.8">6</text>
<text x="108.2" y="16.7">7</text>
<text x="207.8" y="16.7">+12V (Motor)</text>
<text x="71.2" y="19.5">1</text>
<text x="71.2" y="22.4">2</text>
<text x="108.2" y="19.5">8</text>
<text x="108.2" y="22.4">9</text>
<text x="71.2" y="25.3">3</text>
<text x="108.2" y="25.3">10</text>
<text x="108.2" y="28.1">11</text>
<text x="194.6" y="25.3">5</text>
<text x="194.6" y="28.1">7</text>
<text x="217.3" y="25.3">2</text>
<text x="217.3" y="28.1">3</text>
<text x="69.8" y="33.9">15</text>
<text x="69.8" y="31">16</text>
<text x="108.2" y="31">12</text>
<text x="108.2" y="33.9">13</text>
<text x="193.2" y="33.9">10</text>
<text x="217.3" y="33.9">13</text>
<text x="71.2" y="39.6">4</text>
<text x="193.2" y="36.7">12</text>
<text x="217.3" y="36.7">14</text>
<text x="69.8" y="45.4">14</text>
<text x="193.2" y="45.4">15</text>
<text x="194.6" y="42.5">1</text>
<text x="193.2" y="54">11</text>
<text x="194.6" y="51.1">6</text>
<text x="22.7" y="56.9">GND</text>
<text x="39.9" y="56.9">GND</text>
<text x="83.8" y="59.8">+5V</text>
<text x="194.6" y="59.7">9</text>
<text x="194.6" y="62.6">4</text>
<text x="246.6" y="65.5">MOTOR GND</text>
<text x="158.5" y="71.2">+5V</text>
<text x="214.7" y="82.7">7</text>
<text x="214.7" y="79.8">9</text>
<text x="231.6" y="82.7">8</text>
<text x="231.6" y="79.8">10</text>
<text x="17" y="85.6">GND</text>
<text x="214.7" y="88.4">3</text>
<text x="214.7" y="85.5">5</text>
<text x="231.6" y="88.4">4</text>
<text x="231.6" y="85.5">6</text>
<text x="243.7" y="85.6">GND</text>
<text x="214.7" y="91.3">1</text>
<text x="231.6" y="91.3">2</text>
<text x="137.2" y="99.9">4</text>
<text x="137.2" y="97">5</text>
<text x="137.2" y="105.6">2</text>
<text x="137.2" y="102.8">3</text>
<text x="137.2" y="108.5">1</text>
<text x="91.6" y="114.3">GND +5V</text>
<text x="43.9" y="131.5">13</text>
<text x="73.8" y="131.5">12</text>
<text x="45.4" y="134.3">8</text>
<text x="73.8" y="134.3">9</text>
<text x="152.7" y="136.7">+5V</text>
<text x="221.6" y="133.8">+12V MOTOR</text>
<text x="43.9" y="140.1">11</text>
<text x="43.9" y="142.9">10</text>
<text x="73.8" y="140.1">14</text>
<text x="73.8" y="142.9">7</text>
<text x="252" y="142.9">3</text>
<text x="252" y="140.1">4</text>
<text x="45.4" y="148.7">1</text>
<text x="252" y="148.7">1</text>
<text x="252" y="145.8">2</text>
<text x="45.4" y="151.6">3</text>
<text x="45.4" y="154.4">4</text>
<text x="105.6" y="154.4">2</text>
<text x="105.6" y="151.6">3</text>
<text x="183.1" y="151.6">1</text>
<text x="208.7" y="151.6">2</text>
<text x="45.4" y="157.3">5</text>
<text x="45.4" y="160.2">2</text>
<text x="105.6" y="157.3">1</text>
<text x="227.4" y="160.2">+5V</text>
<text x="45.4" y="163">6</text>
<text x="91.6" y="168.8">GND</text>
<text x="238" y="168.8">MOTOR_GND</text>
<text x="192" y="174.6">GND</text>
<text x="105.6" y="186">1</text>
<text x="105.6" y="183.1">2</text>
<text x="105.6" y="180.3">3</text>
<text x="151.9" y="188.9">GND</text>
<text x="172.2" y="186.1">Title</text>
<text x="183.7" y="188.9">MODULO MOTOR</text>
<text x="15" y="194.7">+5V</text>
<text x="37.1" y="194.7">GND</text>
<text x="91.6" y="197.5">GND</text>
<text x="172.2" y="194.7">Size</text>
<text x="175.1" y="197.5">A</text>
<text x="183.7" y="194.7">Document Number</text>
<text x="183.7" y="197.5">1</text>
<text x="267" y="194.7">Rev</text>
<text x="269.8" y="197.5">3</text>
<text x="172.2" y="203.3">Date:</text>
<text x="187.2" y="203.3">Tuesday, January 05, 2010</text>
<text x="229.6" y="203.3">Sheet</text>
<text x="244" y="203.3">1</text>
<text x="252.6" y="203.3">of</text>
<text x="261.2" y="203.3">1</text>
</g>
<g font-size="2.6" fill="#004080">
<text x="76.1" y="15.5">RA0</text>
<text x="94.9" y="15.5">RB0/INT</text>
<text x="76.1" y="18.4">RA1</text>
<text x="76.1" y="21.3">RA2</text>
<text x="99.8" y="18.4">RB1</text>
<text x="99.8" y="21.3">RB2</text>
<text x="76.1" y="24.2">RA3</text>
<text x="76.1" y="27">RA4/TOCKI</text>
<text x="99.8" y="24.2">RB3</text>
<text x="99.8" y="27">RB4</text>
<text x="99.8" y="29.9">RB5</text>
<text x="199.5" y="27">1A1</text>
<text x="199.5" y="29.9">1A2</text>
<text x="209.3" y="27">1Y1</text>
<text x="209.3" y="29.9">1Y2</text>
<text x="76.1" y="35.6">OSC2/CLKOUT</text>
<text x="76.1" y="32.8">OSC1/CLKIN</text>
<text x="99.8" y="32.8">RB6</text>
<text x="99.8" y="35.6">RB7</text>
<text x="199.5" y="35.6">2A1</text>
<text x="209.3" y="35.6">2Y1</text>
<text x="76.1" y="41.4">MCLR</text>
<text x="199.5" y="38.5">2A2</text>
<text x="209.3" y="38.5">2Y2</text>
<text x="76.1" y="47.1">VDD</text>
<text x="199.5" y="44.2">1E</text>
<text x="199.5" y="47.1">2E</text>
<text x="199.5" y="52.9">1EN</text>
<text x="199.5" y="55.7">2EN</text>
<text x="199.5" y="61.5">VCC1</text>
<text x="199.5" y="64.3">VCC2</text>
<text x="50.3" y="133.2">R1IN</text>
<text x="50.3" y="136.1">R2IN</text>
<text x="61.6" y="133.2">R1OUT</text>
<text x="61.6" y="136.1">R2OUT</text>
<text x="50.3" y="141.8">T1IN</text>
<text x="61.8" y="141.8">T1OUT</text>
<text x="50.3" y="144.7">T2IN</text>
<text x="61.8" y="144.7">T2OUT</text>
<text x="50.3" y="150.5">C1+</text>
<text x="50.3" y="153.3">C1-</text>
<text x="188" y="153.3">VIN</text>
<text x="198.1" y="153.3">VOUT</text>
<text x="50.3" y="156.2">C2+</text>
<text x="50.3" y="159">C2-</text>
<text x="50.3" y="161.9">V+</text>
<text x="50.3" y="164.8">V-</text>
</g>
<g font-size="2">
<text x="30.2" y="2.2">5</text>
<text x="84.7" y="2.2">4</text>
<text x="139.2" y="2.2">3</text>
<text x="193.8" y="2.2">2</text>
<text x="248.3" y="2.2">1</text>
<text x=".7" y="29.8">D</text>
<text x="276.3" y="29.8">D</text>
<text x=".7" y="80.1">C</text>
<text x="276.3" y="80.1">C</text>
<text x=".7" y="130.3">B</text>
<text x="276.3" y="130.3">B</text>
<text x=".7" y="180.5">A</text>
<text x="276.3" y="180.5">A</text>
<text x="30.2" y="206">5</text>
<text x="84.7" y="206">4</text>
<text x="139.2" y="206">3</text>
<text x="193.8" y="206">2</text>
<text x="248.3" y="206">1</text>
</g>
</svg>
